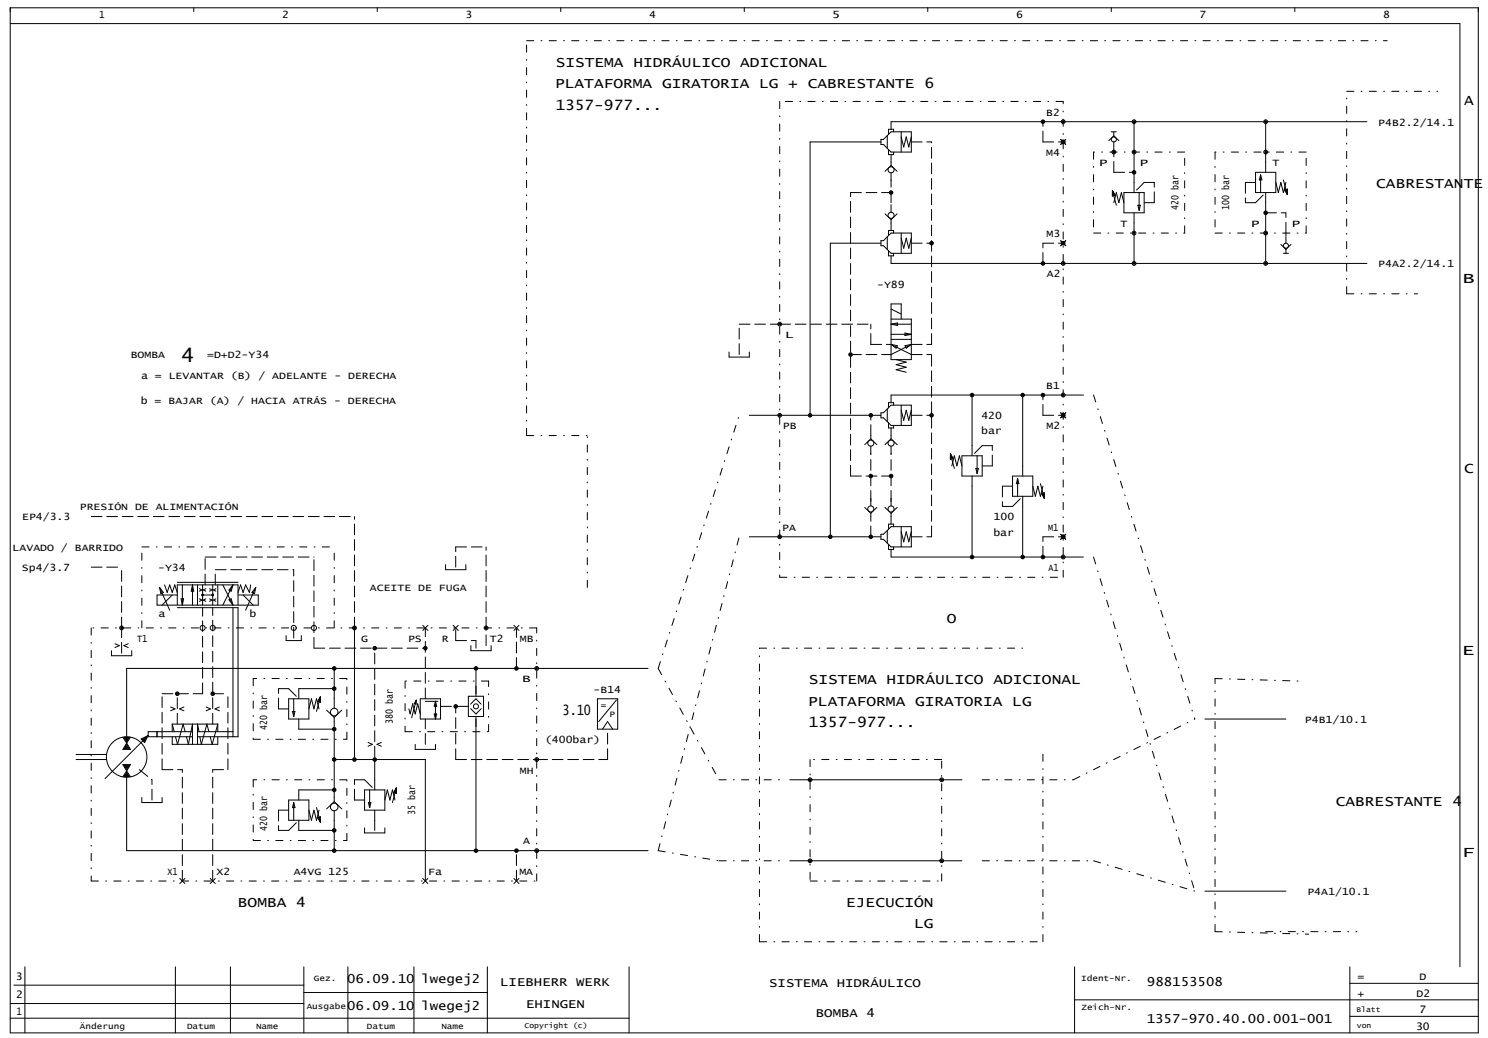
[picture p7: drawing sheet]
<svg xmlns="http://www.w3.org/2000/svg" width="582mm" height="406mm" viewBox="0 0 582 406" stroke-linecap="round" stroke-linejoin="round" font-family="sans-serif">
<g fill="none" stroke="#000" stroke-width=".39">
<path d="M4 3h574.2v401h-574.2zM4 9.2h567v369M75.8 3v1.5M147.6 3v1.5M219.3 3v1.5M291.1 3v1.5M362.9 3v1.5M434.6 3v1.5M506.4 3v1.5M344.6 54.5h.9l3-2.9h7.9v7.9h-7.9l-3-3h-.9zM344.6 55.5h-27.8v106.9M347 53v5"/>
<path d="M347.5 58.5v2h2v-1M349.5 51.6v-1h-2v1.9M352.5 51.6v7.9M352.5 53.5l1 4 1-4 1 4 .9-4M414.9 54.5l1.9 2M416.8 54.5l-1.9 2M433.7 55l1.9-1.9 2 1.9M434.6 51.6h2M435.6 51.6v1.9M435.6 55.5v4M443.6 47.6v27.7M495 47.6v19.8"/>
<path d="M534.6 47.6h-186.1v3M348.5 60.5v4.2M348.5 67.6v3M348.5 64.7l2.4 2.3M348.5 64.7l-2.4 2.3M435.1 74.5l1.1 1.9-1.1 .3zM435.1 74.5l1.5 5.8M435.1 74.5l.8 1.8-.7 .2 .1-1.3 .4 1-.4 .1 .1-.6M435.6 79.3l1-4 1 4 1-4 1 4M439.6 75.3h7.9v7.9h-7.9zM445.5 75.3v6.9M491.1 67.4h7.9v7.9h-7.9z"/>
<path d="M493.1 68.4v6.9M493.1 68.4l.5 2h-1zM495 75.3v27.7M499 71.4l1 3.9 1-3.9 1 3.9 1-3.9M502 70.4l1.5 5.7M502.4 74.3l1.1-.4v2.2zM503.2 75l.1-.7-.4 .1 .4 1.1 .1-1.4-.7 .2 .8 1.8M344.6 94.1h.9l3-2.9h7.9v7.9h-7.9l-3-3h-.9zM344.6 95.1h-19.8v114.9M346.1 83.6l2.4 2.3M347 92.6v5M347.5 98.1v2h2v-1"/>
<path d="M348.5 80.1v2.9M348.5 85.9v4.3M349.5 91.2v-1h-2v1.9M350.9 83.6l-2.4 2.3M352.5 91.2v7.9M352.5 93.1l1 4 1-4 1 4 .9-4M414.9 94.1l1.9 2M416.8 94.1l-1.9 2M443.6 83.2v19.8M445 80.3h1l-.5 1.9zM501 95.6l2 1.9 1.9-1.9M502 99.1h1.9"/>
<path d="M503 91.2v3.9M503 97.1v2M348.5 100.1v2.9h186.1M285.2 137.7v2h7.9v-2M348.5 124.8h7.9v15.9h-7.9v-21.8h4v5.9M348.5 132.7h7.9M348.5 130.8h7.9M348.5 126.8h7.9M348.5 126.8l2.5-.5v1zM348.5 120.9l4 1.9M348.5 134.7l7.9 4M348.5 134.7l2.5 .5-.5 1z"/>
<path d="M354 130.3l2.4 .5-2.4 .5zM354 135.2l2.4-.5-1.9 1.5zM356.4 134.7l-7.9 4M347 160v4.9M349.5 158.5v-1h-2v2M350.5 140.7l4 .9-4 1 4 1-4 1 4 1M352.5 158.5v7.9M380.2 154.5v23.8M400 154.5v31.7M423.8 154.5h-75.3v3M293.1 162.4h51.5M340.6 170.4v1.3"/>
<path d="M340.6 174.5v3M340.6 171.7l2.4 2.2M340.6 171.7l-2.4 2.2M344.6 161.4h.9l3-2.9h7.9v7.9h-7.9l-3-3h-.9zM347.5 165.4v2h2v-1M348.5 167.4v4.3M348.5 174.5v3M348.5 171.7l2.4 2.2M348.5 171.7l-2.4 2.2M352.5 160.5l1 3.9 1-3.9 1 3.9 .9-3.9M371.7 177.5l1.1 1.8-1.1 .4zM371.7 177.5l1.6 5.7"/>
<path d="M371.7 177.5l.9 1.8-.8 .2 .1-1.4 .4 1.1-.3 .1v-.7M376.2 178.3h8v7.9h-8zM382.2 178.3v6.9M414.9 161.4l1.9 2M416.8 161.4l-1.9 2M338.2 198.5l2.4 2.2M340.6 194.9v3M343 198.5l-2.4 2.2M346.1 198.5l2.4 2.2M348.5 194.9v3M350.9 198.5l-2.4 2.2M372.3 182.2l1-3.9 1 3.9 1-3.9 .9 3.9"/>
<path d="M380.2 186.2v31.7M381.7 183.2h1l-.5 2zM396 186.2h8v7.9h-8zM398 187.2v6.9M398 187.2l.5 2h-1zM400 194.1v23.8M404 190.2l1 3.9 .9-3.9 1 3.9 1-3.9M406.9 189.2l1.6 5.7M407.4 193.1l1.1-.4v2.2zM408.2 193.8v-.7l-.3 .1 .4 1.1 .1-1.4-.8 .2 .9 1.8M293.1 210h51.5M340.6 200.7v1.3"/>
<path d="M344.6 209h.9l3-3h7.9v7.9h-7.9l-3-2.9h-.9zM347 207.5v4.9M347.5 212.9v2h2v-1M348.5 200.7v4.3M348.5 214.9v3h75.3M349.5 206v-1h-2v2M352.5 206v7.9M352.5 208l1 3.9 1-3.9 1 3.9 .9-3.9M414.9 209l1.9 2M416.8 209l-1.9 2M62.4 229.8l1.5 1.9-1 .5zM62.4 229.8l4 8.9"/>
<path d="M64.4 228.8l1 2.9 1-2.9 1 2.9 .9-2.9 1 2.9M67.4 232.7l-4 4M69.3 232.7h-7.9v4h39.6v-4h-7.9M69.3 236.7v-7.9h23.8v7.9M69.3 237.7h23.8v50.5h-15.8M69.3 227.8h23.8M70.8 234.2h1l-.5 2.5zM71.3 228.8v7.9M75.3 228.8v7.9M75.3 228.8l.5 2.4h-1zM77.3 228.8v7.9M78 230.3l.9 .4-.9 .5"/>
<path d="M78 234.2l.9 .5-.9 .5M79.2 232.7h4M79.2 228.8v7.9M80.5 230.3l-1 .4 1 .5M80.5 234.2l-1 .5 1 .5M82 230.3l.9 .4-.9 .5M82 234.2l.9 .5-.9 .5M83.2 228.8v7.9M84.4 230.3l-.9 .4 .9 .5M84.4 234.2l-.9 .5 .9 .5M85.2 228.8v7.9M87.2 228.8l3.9 7.9"/>
<path d="M89.5 234.6l.9-.4 .7 2.5zM91.1 228.8l-.7 2.4-.9-.4zM91.1 228.8l-3.9 7.9M91.1 237.7v50.5M95.1 232.7l3.9 4M98.1 228.8l-.5 2.9-1.5-2.9-1 2.9-1-2.9-1 2.9M100 229.8l-.5 2.4-1-.5zM100 229.8l-3.9 8.9M174.3 220.8v2h7.9v-2M43.6 254.5v2h7.9v-2M45 251.8l1.7 .7-1.7 .8M50.2 251.8l-1.7 .7 1.7 .8"/>
<path d="M111.9 248.6v1.9h5.9v-1.9M138.6 245.6v50.5M165.4 244.6l2 2M167.4 244.6l-2 2M177.2 244.6l2 2M179.2 244.6l-2 2M184.2 252.5v2h7.9v-2M201 244.6l2 2M203 244.6l-2 2M66.7 276.5l1.7 .8-1.7 .7M71.9 276.5l-1.7 .8 1.7 .7M80.6 276.5l1.7 .8-1.7 .7"/>
<path d="M85.8 276.5l-1.7 .8 1.7 .7M112.9 273.3h7.9v7.9h-7.9zM114.4 278.3h1l-.5 1.9zM114.9 273.3v6.9M120.8 277.3l1-4 1 4 1-4 1 4M125.3 272.5l.1 2.2-1.2-.3zM125.3 272.5l-1.5 5.8M125.3 272.5l-.8 1.8 .7 .2v-1.3l-.4 1 .3 .1-.1-.6M127.8 277.8l2.9 2.8M130.7 269.4h-13.8v3.9M130.7 261.4v15.6M133.7 277.8l-3 2.8"/>
<path d="M159.9 277.3l.5 2 1-4 1 4 1-4 1 4M162.8 273.9l-.8 1.3 .8 .2v-1.6l-1.8 6.9M164.4 273.3h7.9v7.9h-7.9zM166.4 274.3h4.9M169.8 279.3h1l-.5 1.9zM170.3 274.3l.5 2h-1zM170.3 274.3v6.9M182.2 276.3h1M183.2 272.3h5.9v7.9h-5.9zM184.1 277.2l2.1 2.1 2-2.1M184.1 275.4l2.1-2.1 1.9 2.1M186.2 262.4v9.9"/>
<path d="M233.7 273.3h7.9v11.9h-7.9zM241.1 273.8l-6.9 8.4M253.5 261.4h-204v29.2M29.7 297.1h11.9M29.7 295.1h11.9M48.1 299.1h2.9l-1.5 2.4zM48.1 288.4l1.4 2.2M48.5 288.5h2.1l-1.1 1.6zM48.5 299.4h2l-1 1.5zM48.9 288.8h1.2l-.6 .8zM49 299.7h1l-.5 .6zM49.3 299.9l.2 .1 .2-.1h-.3"/>
<path d="M49.4 289.1h.2zM49.5 290.6l1.5 2.5h-2.9zM49.5 291.2l1 1.6h-2zM49.5 291.8l.5 .7h-1zM49.5 292.1l.2 .2h-.4zM51 288.4l-1.5 2.2M55.2 289.1l2.8-1.4-1.4 2.7zM55.7 289.2l1.6-.8-.8 1.6zM56.2 289.3l.4-.2-.2 .5zM58 287.7l-16.9 16.8M61.4 286.2v2M67.4 288.2v2.9h17.8v-2.9"/>
<path d="M67.4 283.2v3M67.4 283.2l.8 3M67.4 283.2h17.8M72.4 286.2l-.8-3-2.2 7.9-.8-2.9M72.9 288.2l.8 2.9 1.6-7.9v7.9M75.3 286.2h-17.3v2h17.3M77.3 286.2h13.8M77.9 286.2l-.6-3v7.9M81.7 286.2l-.8-3-2.2 7.9-.5-2.9M85.2 283.2v3M85.2 283.2l-2.2 7.9-.8-2.9M116.9 281.2v4h13.8"/>
<path d="M130.7 280.6v33M130.7 297.1h35.7v47.5M144 290.4l1.7 .7-1.7 .8M146.6 297.1v11.9M149.2 290.4l-1.7 .7 1.7 .8M162.4 291.1v2h7.9v-2M186.2 280.2v51.5M235.7 285.2l1.9-3 2 3M471.3 281.2h31.7M49.5 304v28.7h204M49.5 302.1l1 1.6h-2zM49.5 302.6l.5 .8h-1z"/>
<path d="M49.5 302.9l.2 .3h-.4zM49.5 301.5l1.5 2.3M49.5 301.5l-1.4 2.3M55.5 311.9v2h7.9v-2M112.9 312.9h7.9v7.9h-7.9zM114.9 313.9v6.9M114.9 313.9l.5 2h-1zM120.8 316.9l1 3.9 1-3.9 1 3.9 1-3.9M123.8 315.9l1.5 5.7M124.2 319.8l1.2-.3-.1 2.1zM130.7 309h-13.8v3.9M130.7 317.1v15.6"/>
<path d="M130.7 313.6l3 2.8M130.7 313.6l-2.9 2.8M142.6 309h7.9v7.9h-7.9zM144.1 313.9h1l-.5 2zM144.6 309v6.9M146.6 316.9v7.9M150.5 312.9l1-3.9 1 3.9 1-3.9 1 3.9M155 308.2l.1 2.1-1.2-.3zM155 308.2l-1.5 5.7M155 308.2l-.8 1.8 .7 .2v-1.4l-.4 1.1 .3 .1-.1-.7M308.9 305h67.3M116.9 320.8v4h13.8"/>
<path d="M125 320.5l.1-.7-.3 .1 .4 1.1v-1.4l-.7 .2 .8 1.8M142.6 323.8v2h7.9v-2M308.9 336.7h67.3M70.3 343.6l2 2M72.3 343.6l-2 2M82.2 343.6l2 2M84.2 343.6l-2 2M165.4 343.6l2 2M167.4 343.6l-2 2M201 343.6l2 2M203 343.6l-2 2M471.3 348.6h31.7"/>
<path d="M9.7 378.2v25.8M68.6 378.2v25.8M90.1 378.2v25.8M118.8 378.2v25.8M136.1 378.2v25.8M161.9 378.2v25.8M190.6 378.2v25.8M246.1 378.2v25.8M420.3 378.2v25.8M528 378.2v25.8M4 398.3h242.1M4 392.5h114.8"/>
<path d="M5.4 385.3h113.4M118.8 388.2h71.8M420.3 391.1h157.9M528 397.5h50.2M528 384.6h50.2"/>
<circle cx="407.9" cy="47.6" r=".5"/>
<circle cx="407.9" cy="47.6" r=".69"/>
<circle cx="407.9" cy="47.6" r=".2"/>
<circle cx="415.8" cy="47.6" r=".74"/>
<circle cx="415.8" cy="47.6" r=".37"/>
<circle cx="415.8" cy="55.5" r=".69"/>
<circle cx="415.8" cy="55.5" r=".5"/>
<circle cx="415.8" cy="55.5" r=".2"/>
<circle cx="435.6" cy="54.5" r=".99"/>
<circle cx="435.6" cy="59.5" r=".74"/>
<circle cx="435.6" cy="59.5" r=".37"/>
<circle cx="443.6" cy="59.5" r=".74"/>
<circle cx="443.6" cy="47.6" r=".74"/>
<circle cx="443.6" cy="47.6" r=".37"/>
<circle cx="443.6" cy="59.5" r=".37"/>
<circle cx="495" cy="47.6" r=".74"/>
<circle cx="495" cy="59.5" r=".74"/>
<circle cx="495" cy="47.6" r=".37"/>
<circle cx="495" cy="59.5" r=".37"/>
<circle cx="348.5" cy="66.4" r="1.19"/>
<circle cx="348.5" cy="75.3" r=".69"/>
<circle cx="348.5" cy="75.3" r=".5"/>
<circle cx="348.5" cy="75.3" r=".2"/>
<circle cx="443.6" cy="67.4" r=".69"/>
<circle cx="443.6" cy="67.4" r=".5"/>
<circle cx="443.6" cy="67.4" r=".2"/>
<circle cx="348.5" cy="84.2" r="1.19"/>
<circle cx="364.4" cy="95.1" r=".69"/>
<circle cx="364.4" cy="95.1" r=".5"/>
<circle cx="364.4" cy="95.1" r=".2"/>
<circle cx="415.8" cy="95.1" r=".69"/>
<circle cx="415.8" cy="95.1" r=".5"/>
<circle cx="415.8" cy="95.1" r=".2"/>
<circle cx="443.6" cy="91.2" r=".74"/>
<circle cx="443.6" cy="91.2" r=".37"/>
<circle cx="495" cy="91.2" r=".74"/>
<circle cx="495" cy="83.2" r=".5"/>
<circle cx="495" cy="83.2" r=".69"/>
<circle cx="495" cy="91.2" r=".37"/>
<circle cx="495" cy="83.2" r=".2"/>
<circle cx="503" cy="96.1" r=".99"/>
<circle cx="407.9" cy="103" r=".5"/>
<circle cx="407.9" cy="103" r=".69"/>
<circle cx="407.9" cy="103" r=".2"/>
<circle cx="415.8" cy="103" r=".74"/>
<circle cx="415.8" cy="103" r=".37"/>
<circle cx="443.6" cy="103" r=".74"/>
<circle cx="443.6" cy="103" r=".37"/>
<circle cx="495" cy="103" r=".74"/>
<circle cx="495" cy="103" r=".37"/>
<circle cx="305" cy="126.8" r=".74"/>
<circle cx="305" cy="126.8" r=".37"/>
<circle cx="332.7" cy="138.7" r=".69"/>
<circle cx="332.7" cy="138.7" r=".5"/>
<circle cx="332.7" cy="138.7" r=".2"/>
<circle cx="380.2" cy="154.5" r=".5"/>
<circle cx="380.2" cy="154.5" r=".69"/>
<circle cx="380.2" cy="154.5" r=".2"/>
<circle cx="400" cy="154.5" r=".5"/>
<circle cx="400" cy="154.5" r=".69"/>
<circle cx="400" cy="154.5" r=".2"/>
<circle cx="407.9" cy="154.5" r=".5"/>
<circle cx="407.9" cy="154.5" r=".69"/>
<circle cx="407.9" cy="154.5" r=".2"/>
<circle cx="415.8" cy="154.5" r=".74"/>
<circle cx="415.8" cy="154.5" r=".37"/>
<circle cx="305" cy="162.4" r=".74"/>
<circle cx="305" cy="162.4" r=".37"/>
<circle cx="316.8" cy="162.4" r=".69"/>
<circle cx="316.8" cy="162.4" r=".5"/>
<circle cx="316.8" cy="162.4" r=".2"/>
<circle cx="340.6" cy="173.3" r="1.19"/>
<circle cx="340.6" cy="162.4" r=".69"/>
<circle cx="340.6" cy="162.4" r=".5"/>
<circle cx="340.6" cy="162.4" r=".2"/>
<circle cx="348.5" cy="173.3" r="1.19"/>
<circle cx="364.4" cy="162.4" r=".69"/>
<circle cx="364.4" cy="162.4" r=".5"/>
<circle cx="364.4" cy="162.4" r=".2"/>
<circle cx="415.8" cy="162.4" r=".69"/>
<circle cx="415.8" cy="162.4" r=".5"/>
<circle cx="415.8" cy="162.4" r=".2"/>
<circle cx="340.6" cy="199.1" r="1.19"/>
<circle cx="340.6" cy="186.2" r=".69"/>
<circle cx="340.6" cy="186.2" r=".5"/>
<circle cx="340.6" cy="186.2" r=".2"/>
<circle cx="348.5" cy="199.1" r="1.19"/>
<circle cx="348.5" cy="186.2" r=".69"/>
<circle cx="348.5" cy="186.2" r=".5"/>
<circle cx="348.5" cy="186.2" r=".2"/>
<circle cx="305" cy="210" r=".74"/>
<circle cx="305" cy="210" r=".37"/>
<circle cx="324.8" cy="210" r=".69"/>
<circle cx="324.8" cy="210" r=".5"/>
<circle cx="324.8" cy="210" r=".2"/>
<circle cx="340.6" cy="210" r=".69"/>
<circle cx="340.6" cy="210" r=".5"/>
<circle cx="340.6" cy="210" r=".2"/>
<circle cx="380.2" cy="217.9" r=".5"/>
<circle cx="380.2" cy="217.9" r=".69"/>
<circle cx="380.2" cy="217.9" r=".2"/>
<circle cx="400" cy="217.9" r=".5"/>
<circle cx="400" cy="217.9" r=".69"/>
<circle cx="400" cy="217.9" r=".2"/>
<circle cx="407.9" cy="217.9" r=".5"/>
<circle cx="407.9" cy="217.9" r=".69"/>
<circle cx="407.9" cy="217.9" r=".2"/>
<circle cx="415.8" cy="217.9" r=".74"/>
<circle cx="415.8" cy="210" r=".5"/>
<circle cx="415.8" cy="217.9" r=".37"/>
<circle cx="415.8" cy="210" r=".69"/>
<circle cx="415.8" cy="210" r=".2"/>
<circle cx="79.2" cy="232.7" r=".35"/>
<circle cx="79.2" cy="232.7" r=".25"/>
<circle cx="79.2" cy="232.7" r=".1"/>
<circle cx="83.2" cy="232.7" r=".35"/>
<circle cx="83.2" cy="232.7" r=".1"/>
<circle cx="83.2" cy="232.7" r=".25"/>
<circle cx="47.6" cy="245.6" r=".74"/>
<circle cx="47.6" cy="245.6" r=".37"/>
<circle cx="79.2" cy="245.6" r=".99"/>
<circle cx="83.2" cy="245.6" r=".99"/>
<circle cx="114.9" cy="245.6" r=".99"/>
<circle cx="122.8" cy="245.6" r=".99"/>
<circle cx="138.6" cy="245.6" r=".74"/>
<circle cx="138.6" cy="245.6" r=".37"/>
<circle cx="146.6" cy="253.5" r=".5"/>
<circle cx="146.6" cy="253.5" r=".69"/>
<circle cx="146.6" cy="253.5" r=".2"/>
<circle cx="166.4" cy="253.5" r=".5"/>
<circle cx="166.4" cy="253.5" r=".69"/>
<circle cx="166.4" cy="253.5" r=".2"/>
<circle cx="190.1" cy="245.6" r=".74"/>
<circle cx="190.1" cy="245.6" r=".37"/>
<circle cx="69.3" cy="271.3" r=".69"/>
<circle cx="69.3" cy="271.3" r=".5"/>
<circle cx="69.3" cy="271.3" r=".2"/>
<circle cx="83.2" cy="271.3" r=".69"/>
<circle cx="83.2" cy="271.3" r=".5"/>
<circle cx="83.2" cy="271.3" r=".2"/>
<circle cx="130.7" cy="278.5" r="1.49"/>
<circle cx="130.7" cy="269.4" r=".5"/>
<circle cx="130.7" cy="261.4" r=".5"/>
<circle cx="130.7" cy="261.4" r=".69"/>
<circle cx="130.7" cy="269.4" r=".69"/>
<circle cx="130.7" cy="269.4" r=".2"/>
<circle cx="130.7" cy="261.4" r=".2"/>
<circle cx="178.2" cy="276.3" r=".5"/>
<circle cx="178.2" cy="276.3" r=".69"/>
<circle cx="178.2" cy="276.3" r=".2"/>
<circle cx="186.2" cy="276.3" r=".99"/>
<circle cx="186.2" cy="261.4" r=".69"/>
<circle cx="186.2" cy="261.4" r=".5"/>
<circle cx="186.2" cy="261.4" r=".2"/>
<circle cx="202" cy="261.4" r=".69"/>
<circle cx="202" cy="261.4" r=".5"/>
<circle cx="202" cy="261.4" r=".2"/>
<circle cx="209.9" cy="261.4" r=".74"/>
<circle cx="209.9" cy="261.4" r=".37"/>
<circle cx="49.5" cy="296.1" r="7.9"/>
<circle cx="130.7" cy="297.1" r=".5"/>
<circle cx="130.7" cy="285.2" r=".5"/>
<circle cx="130.7" cy="297.1" r=".69"/>
<circle cx="130.7" cy="285.2" r=".69"/>
<circle cx="130.7" cy="297.1" r=".2"/>
<circle cx="130.7" cy="285.2" r=".2"/>
<circle cx="138.6" cy="297.1" r=".5"/>
<circle cx="138.6" cy="297.1" r=".69"/>
<circle cx="138.6" cy="297.1" r=".2"/>
<circle cx="146.6" cy="297.1" r=".5"/>
<circle cx="146.6" cy="297.1" r=".69"/>
<circle cx="146.6" cy="297.1" r=".2"/>
<circle cx="209.9" cy="297.1" r=".74"/>
<circle cx="209.9" cy="297.1" r=".37"/>
<circle cx="130.7" cy="315.6" r="1.49"/>
<circle cx="130.7" cy="309" r=".5"/>
<circle cx="130.7" cy="309" r=".69"/>
<circle cx="130.7" cy="309" r=".2"/>
<circle cx="316.8" cy="305" r=".74"/>
<circle cx="316.8" cy="305" r=".37"/>
<circle cx="368.3" cy="305" r=".74"/>
<circle cx="368.3" cy="305" r=".37"/>
<circle cx="130.7" cy="324.8" r=".5"/>
<circle cx="130.7" cy="332.7" r=".5"/>
<circle cx="130.7" cy="324.8" r=".69"/>
<circle cx="130.7" cy="332.7" r=".69"/>
<circle cx="130.7" cy="332.7" r=".2"/>
<circle cx="130.7" cy="324.8" r=".2"/>
<circle cx="186.2" cy="332.7" r=".69"/>
<circle cx="186.2" cy="332.7" r=".5"/>
<circle cx="186.2" cy="332.7" r=".2"/>
<circle cx="202" cy="332.7" r=".69"/>
<circle cx="202" cy="332.7" r=".5"/>
<circle cx="202" cy="332.7" r=".2"/>
<circle cx="209.9" cy="332.7" r=".74"/>
<circle cx="209.9" cy="332.7" r=".37"/>
<circle cx="316.8" cy="336.7" r=".74"/>
<circle cx="316.8" cy="336.7" r=".37"/>
<circle cx="368.3" cy="336.7" r=".74"/>
<circle cx="368.3" cy="336.7" r=".37"/>
</g>
<g fill="none" stroke="#000" stroke-width=".39" stroke-dasharray="2.8 2.8 .4 2.8">
<path d="M206 15.9h336.6M305 39.7v186.1M415.8 39.7h-110.8M526.7 35.7h35.7M427.7 59.5v31.7M463.4 59.5h-35.7M475.2 59.5v31.7M510.9 59.5h-35.7M427.7 91.2h35.7M463.4 91.2v-31.7M475.2 91.2h35.7M510.9 91.2v-31.7"/>
<path d="M526.7 114.9v-79.2M526.7 114.9h27.7M427.7 154.5l39.6 126.7M206 170.4v-154.5M206 170.4h23.7M55.5 213.9h75.2M427.7 217.9l39.6 130.7M229.7 229.8v-59.4M305 225.8h110.8M415.8 225.8v-186.1M35.7 245.6v99M55.5 245.6v-31.7"/>
<path d="M130.7 245.6v-31.7M209.9 245.6h-174.2M297 253.5h103M99 265.4v23.8M135.7 265.4h-36.7M158.4 266.4v19.8M191.1 266.4h-32.7M257.4 261.4l31.7-99M257.4 261.4l23.8 43.6M475.2 265.4l32.7 1M99 289.2h36.7M135.7 289.2v-23.8"/>
<path d="M158.4 286.2h32.7M191.1 286.2v-19.8M316.8 297.1v47.5M368.3 297.1h-51.5M99 305v23.8M135.7 305h-36.7M281.2 305h23.8M384.2 305h35.6M419.8 305l47.5-23.8M99 328.8h36.7M135.7 328.8v-23.8M257.4 332.7l31.7-122.7"/>
<path d="M257.4 332.7l23.8 4M281.2 336.7h23.8M384.2 336.7h43.5M427.7 336.7l39.6 11.9M35.7 344.6h174.2M209.9 344.6v-99M316.8 344.6h51.5M368.3 344.6v-47.5M297 368.4v-114.9M297 368.4h110.9M407.9 368.4v-75.3M475.2 364.4v-99"/>
<path d="M475.2 364.4l36.7 1M495 364.4h35.7"/>
</g>
<g fill="none" stroke="#000" stroke-width=".39" stroke-dasharray="4.2 1.8">
<path d="M356.4 55.5h8M407.9 55.5v-7.9M407.9 55.5h7.9M332.7 75.3h15.8M348.5 79.3v-8.9M435.6 67.4v-7.9M435.6 67.4h8M447.5 71.4l-3.9 3.9M447.5 79.3h4M451.5 79.3v-7.9M451.5 71.4h-4M487.1 71.4v7.9"/>
<path d="M487.1 79.3h4M491.1 79.3l3.9-4M491.1 71.4h-4M356.4 95.1h8M407.9 95.1h7.9M495 83.2h8M503 91.2v-8M407.9 103v-7.9M289.1 138.7v-11.9M289.1 126.8h15.9M305 126.8h35.6M332.7 138.7h15.8"/>
<path d="M340.6 134.7v-7.9M340.6 134.7h7.9M356.4 138.7h8M356.4 134.7h8M364.4 134.7v-79.2M340.6 170.4v-8M356.4 162.4h8M384.2 174.3l-4 4M388.1 174.3h-3.9M407.9 162.4v-7.9M407.9 162.4h7.9M332.7 186.2v-110.9"/>
<path d="M332.7 186.2h15.8M340.6 196.1v-18.8M348.5 196.1v-18.8M384.2 182.2h3.9M388.1 182.2v-7.9M392.1 190.2v7.9M392.1 198.1h3.9M396 198.1l4-4M396 190.2h-3.9M35.7 202h102.9M80.2 217.9h42.6M178.2 213.9h11.9"/>
<path d="M340.6 210v-8M356.4 210h8M364.4 210v-71.3M407.9 217.9v-7.9M407.9 210h7.9M35.7 221.8h11.9M80.2 228.8v-10.9M84.2 228.8v-6M84.2 222.8h30.7M178.2 221.8v-7.9M47.6 255.5v-9.9M47.6 245.6v-23.8"/>
<path d="M114.9 249.6v-26.8M122.8 253.5v-35.6M122.8 253.5h43.6M138.6 245.6v-43.6M178.2 250.5v-4.9M178.2 250.5h8M186.2 253.5v-3M190.1 252.5v-6.9M190.1 245.6v-31.7M63.4 271.3h15.8M79.2 271.3v-33.6M83.2 271.3h5.9"/>
<path d="M108.9 277.3v-7.9M108.9 269.4h4M112.9 269.4l4 3.9M112.9 277.3h-4M166.4 273.3v-27.7M172.3 276.3h9.9M202 261.4v-15.8M69.3 283.2v-11.9M83.2 283.2v-45.5M146.6 296.1v-42.6M166.4 291.1v-9.9M178.2 297.1v-20.8"/>
<path d="M178.2 297.1h31.7M209.9 297.1h27.7M237.6 297.1v-11.9M54.5 301l4.9 4M59.4 312.9v-7.9M63.4 301v-29.7M63.4 301h7.9M83.2 301h5.9M89.1 301v-29.7M108.9 316.9v7.9M112.9 316.9h-4M138.6 312.9v-7.9"/>
<path d="M138.6 305h4M142.6 305l4 4M142.6 312.9h-4M108.9 324.8h4M112.9 324.8l4-4M71.3 344.6v-43.6M83.2 344.6v-43.6M202 344.6v-11.9"/>
</g>
<text font-size="7.8" x="70.8" y="141.8">4</text>
<g font-size="5.7">
<text x="572.7" y="40.9">A</text>
<text x="572" y="110.5">B</text>
<text x="572.7" y="185.2">C</text>
<text x="571.9" y="256.2">E</text>
<text x="571.8" y="335.2">F</text>
</g>
<g font-size="5.6">
<text x="217.3" y="26">SISTEMA HIDRÁULICO ADICIONAL</text>
<text x="217.1" y="34.4">PLATAFORMA GIRATORIA LG + CABRESTANTE 6</text>
<text x="217.2" y="42.9">1357-977...</text>
<text x="538.3" y="73.6">CABRESTANTE</text>
<text x="370.4" y="243.8">O</text>
<text x="316.3" y="267.6">SISTEMA HIDRÁULICO ADICIONAL</text>
<text x="220.1" y="279.5">3.10</text>
<text x="316.1" y="276">PLATAFORMA GIRATORIA LG</text>
<text x="316.2" y="284.4">1357-977...</text>
<text x="522.5" y="315.1">CABRESTANTE 4</text>
<text x="93.1" y="354.7">BOMBA 4</text>
<text x="331" y="354.7">EJECUCIÓN</text>
<text x="357.6" y="363.1">LG</text>
</g>
<g font-size="4.9">
<text x="135.8" y="384.4">06.09.10</text>
<text x="164.8" y="384.4">lwegej2</text>
<text x="195.6" y="385.8">LIEBHERR WERK</text>
<text x="300.8" y="386.1">SISTEMA HIDRÁULICO</text>
<text x="448.6" y="385.8">988153508</text>
<text x="135.8" y="395.1">06.09.10</text>
<text x="164.8" y="395.1">lwegej2</text>
<text x="205.7" y="394.4">EHINGEN</text>
<text x="319.1" y="397.6">BOMBA 4</text>
<text x="448.5" y="400.2">1357-970.40.00.001-001</text>
</g>
<g font-size="4.1">
<text x="6.2" y="383.3">3</text>
<text x="530.9" y="383.3">=</text>
<text x="555.3" y="383.3">D</text>
<text x="530.9" y="389.8">+</text>
<text x="554.1" y="389.8">D2</text>
<text x="6.3" y="390.5">2</text>
<text x="6.4" y="397">1</text>
<text x="555.3" y="396.3">7</text>
<text x="553.9" y="402.7">30</text>
</g>
<g font-size="3.9">
<text x="38.8" y="7.1">1</text>
<text x="110.4" y="7.1">2</text>
<text x="182.1" y="7.1">3</text>
<text x="253.9" y="7.1">4</text>
<text x="325.4" y="7.1">5</text>
<text x="397.5" y="7.1">6</text>
<text x="469.2" y="7.1">7</text>
<text x="541" y="7.1">8</text>
<text x="409.2" y="45.2">B2</text>
<text x="539.1" y="49.1">P4B2.2/14.1</text>
<text x="409.2" y="61">M4</text>
<text x="429.8" y="65">P</text>
<text x="445.7" y="65">P</text>
<text x="497.6" y="65">T</text>
<text x="460.9" y="82.1" transform="rotate(-90 460.9 82.1)">420 bar</text>
<text x="480.7" y="82.2" transform="rotate(-90 480.7 82.2)">100 bar</text>
<text x="438.2" y="88.7">T</text>
<text x="489.2" y="88.7">P</text>
<text x="505.1" y="88.7">P</text>
<text x="409.3" y="92.7">M3</text>
<text x="539.1" y="104.6">P4A2.2/14.1</text>
<text x="343.1" y="112.5">-Y89</text>
<text x="409.4" y="108.5">A2</text>
<text x="307.1" y="132.3">L</text>
<text x="51.1" y="140.2">BOMBA</text>
<text x="81" y="140.2">=D+D2-Y34</text>
<text x="55.2" y="148.1">a = LEVANTAR (B) / ADELANTE - DERECHA</text>
<text x="409.1" y="152.1">B1</text>
<text x="55.1" y="158">b = BAJAR (A) / HACIA ATRÁS - DERECHA</text>
<text x="306.2" y="167.9">PB</text>
<text x="383.9" y="164">420</text>
<text x="409.3" y="167.9">M2</text>
<text x="383.8" y="169.9">bar</text>
<text x="8.7" y="203.6">EP4/3.3</text>
<text x="31.2" y="199.6">PRESIÓN DE ALIMENTACIÓN</text>
<text x="388.6" y="203.6">100</text>
<text x="306" y="207.5">PA</text>
<text x="388.5" y="209.5">bar</text>
<text x="409.9" y="207.5">M1</text>
<text x="5" y="215.5">LAVADO / BARRIDO</text>
<text x="8.6" y="223.4">Sp4/3.7</text>
<text x="61.9" y="223.4">-Y34</text>
<text x="410.1" y="223.4">A1</text>
<text x="144.7" y="231.3">ACEITE DE FUGA</text>
<text x="62" y="241.2">a</text>
<text x="97.6" y="241.2">b</text>
<text x="53.6" y="251.1">T1</text>
<text x="141.3" y="251.1">G</text>
<text x="159.6" y="251.1">PS</text>
<text x="172.8" y="251.1">R</text>
<text x="191.6" y="251.1">T2</text>
<text x="203.4" y="251.1">MB</text>
<text x="204.2" y="266.9">B</text>
<text x="232.1" y="270.9">-B14</text>
<text x="104.5" y="285.5" transform="rotate(-90 104.5 285.5)">420 bar</text>
<text x="153.7" y="283.2" transform="rotate(-90 153.7 283.2)">380 bar</text>
<text x="510.4" y="282.8">P4B1/10.1</text>
<text x="213.2" y="290.7">(400bar)</text>
<text x="203.4" y="302.6">MH</text>
<text x="162.3" y="318.9" transform="rotate(-90 162.3 318.9)">35 bar</text>
<text x="104.5" y="325.1" transform="rotate(-90 104.5 325.1)">420 bar</text>
<text x="204.6" y="330.3">A</text>
<text x="65.5" y="342.2">X1</text>
<text x="84.7" y="342.2">X2</text>
<text x="114.9" y="342.2">A4VG 125</text>
<text x="167.5" y="342.2">Fa</text>
<text x="203.2" y="342.2">MA</text>
<text x="511.4" y="350.1">P4A1/10.1</text>
</g>
<g font-size="3.4">
<text x="235.1" y="277.1">=</text>
<text x="238.4" y="280.6">P</text>
</g>
<g font-size="3.2">
<text x="122.7" y="383.7">Gez.</text>
<text x="422.9" y="383.7">Ident-Nr.</text>
<text x="120" y="394.5">Ausgabe</text>
<text x="423" y="395.2">Zeich-Nr.</text>
<text x="31.3" y="402.4">Änderung</text>
<text x="73.1" y="402.4">Datum</text>
<text x="100.1" y="402.4">Name</text>
<text x="143.5" y="402.4">Datum</text>
<text x="172.6" y="402.4">Name</text>
</g>
<g font-size="2.9">
<text x="530.5" y="395.8">Blatt</text>
<text x="205.1" y="402.3">Copyright (c)</text>
<text x="530.7" y="402.3">von</text>
</g>
</svg>
